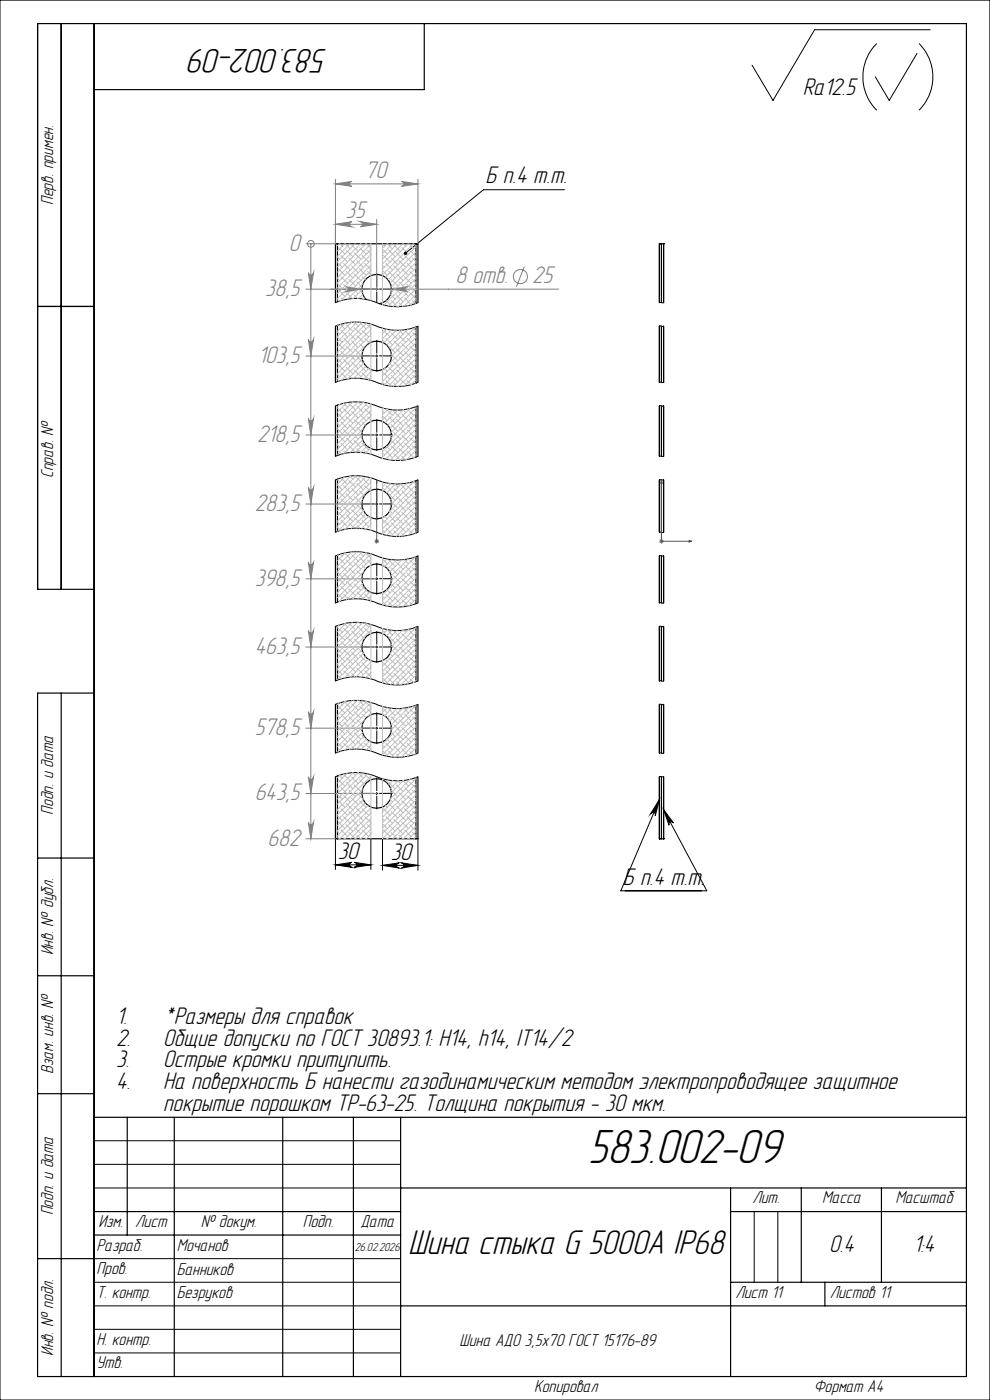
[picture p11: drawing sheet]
<svg xmlns="http://www.w3.org/2000/svg" width="210mm" height="297mm" viewBox="0 0 210 297" stroke-linecap="round" stroke-linejoin="round" font-family="sans-serif">
<g fill="none" stroke="#000" stroke-width=".25">
<path d="M13 5v120M20 5v287M90 5v14h-70M71.6 51.7h-.4v12.5M71.6 51.7v12.3M71.6 51.7h16.6M88.2 51.7h.5v12.5M88.2 51.7v12.7M139.9 51.7h.4M139.9 51.7h.1M139.9 51.7v12.5M140.3 51.7h.5"/>
<path d="M140.3 51.7v12.5M140.8 51.7h.1M140.8 51.7v12.5M8 65h12M71.2 69.2v11.9M71.6 69v12M77.7 63.5a3.1 3.1 0 0 1 .5-4.8 3.1 3.1 0 0 1 4.6 1.5 3.1 3.1 0 0 1-2.3 4.2M88.2 69.4v11.9M88.7 69.2v11.9M139.9 69.2v11.9M140.3 69.2v11.9M140.8 69.2v11.9"/>
<path d="M71.2 86.1v10.7M71.6 85.9v10.7M88.2 86.3v10.7M88.7 86.1v10.7M139.9 86.1v10.7M140.3 86.1v10.7M140.8 86.1v10.7M71.2 101.8v11.1M71.2 117.9v10M71.6 101.6v11.1M71.6 117.8v9.9M88.2 102v11.1"/>
<path d="M88.2 118.1v10M88.7 101.8v11.1M88.7 117.9v10M139.9 101.8v11.1M139.9 117.9v10M140.3 101.8v11.1M140.3 117.9v10M140.8 101.8v11.1M140.8 117.9v10M20 125h-12v-120h197v287h-197v-145h12M71.2 132.9v11.6M71.6 132.7v11.6"/>
<path d="M88.2 133.1v11.5M88.7 132.9v11.6M139.9 132.9v11.6M140.3 132.9v11.6M140.8 132.9v11.6M13 147v145M71.2 149.4v10.4M71.6 149.3v10.3M88.2 149.6v10.3M88.7 149.4v10.4M139.9 149.4v10.4M140.3 149.4v10.4"/>
<path d="M140.8 149.4v10.4M71.2 164.8v13.1h.4M71.6 164.6v13.3M71.6 177.9h16.6M88.2 165v12.9M88.7 164.8v13.1h-.5M139.9 177.9h.4M139.9 177.9h.1M139.9 164.8v13.1M140.3 177.9h.5M140.3 164.8v13.1M140.8 177.9h.1"/>
<path d="M140.8 164.8v13.1M8 182h12M8 207h12M8 232h12M20 237h185M27 237v25M37 237v55M60 237v55M75 237v55M85 237v55M20 257h65M85 252h120"/>
<path d="M155 252v40M155 257h50M170 252v20M187 252v20M8 267h12M20 262h65M85 277h120M155 272h50M175 272v5"/>
<circle cx="79.9" cy="75.5" r="3.1"/>
<circle cx="79.9" cy="92.3" r="3.1"/>
<circle cx="79.9" cy="106.9" r="3.1"/>
<circle cx="79.9" cy="122.8" r="3.1"/>
<circle cx="79.9" cy="137.3" r="3.1"/>
<circle cx="79.9" cy="154.5" r="3.1"/>
<circle cx="79.9" cy="168.3" r="3.1"/>
</g>
<g fill="none" stroke="#808080" stroke-width=".21">
<path d="M71.2 39l3.4-.5a.53 .53 0 0 0-.5 .5 .53 .53 0 0 0 .5 .5zM71.2 38v13.7h-6.3M71.2 39h17.5M85.2 38.5l3.5 .5-3.5 .5a.53 .53 0 0 0 .5-.5 .53 .53 0 0 0-.5-.5zM88.7 38v13.7M65.4 57.9a.55 .55 0 0 0 .6 .5 .55 .55 0 0 0 .5-.5l-.6 3.4zM65.9 51.7h.1M65.9 51.7v126.2M71.2 47.6l3.4-.6a.55 .55 0 0 0-.5 .6 .55 .55 0 0 0 .5 .5zM71.2 47.6h8.7M76.4 47l3.5 .6-3.5 .5a.55 .55 0 0 0 .5-.5 .55 .55 0 0 0-.5-.6zM79.9 46.6v14.7"/>
<path d="M111.2 56.5l-1.7 4.3M64.9 61.3h53.6M64.9 75.5h15M65.4 72a.55 .55 0 0 0 .6 .5 .55 .55 0 0 0 .5-.5l-.6 3.5zM73.3 60.8l3.5 .5-3.5 .6a.55 .55 0 0 0 .5-.5 .55 .55 0 0 0-.5-.6zM76.8 61.3l-6.7 .1M83 61.3l3.5-.5a.53 .53 0 0 0-.5 .5 .53 .53 0 0 0 .5 .6zM64.9 92.3h15M65.4 88.8a.55 .55 0 0 0 .6 .5 .55 .55 0 0 0 .5-.5l-.6 3.5zM64.9 106.9h15M65.4 103.4a.55 .55 0 0 0 .6 .5 .55 .55 0 0 0 .5-.5l-.6 3.5zM65.4 119.3a.55 .55 0 0 0 .6 .5 .55 .55 0 0 0 .5-.5l-.6 3.5z"/>
<path d="M79.4 114.8h1M79.6 114.5l.7 .7M79.9 114.3v1.1M80.3 114.5l-.7 .7M139.8 114.8h1M139.9 114.5l.8 .7M140.3 114.3v1.1M140.7 114.5l-.8 .7M64.9 122.8h15M64.9 137.3h15M65.4 133.8a.55 .55 0 0 0 .6 .5 .55 .55 0 0 0 .5-.5l-.6 3.5zM64.9 154.5h15"/>
<path d="M65.4 151a.55 .55 0 0 0 .6 .5 .55 .55 0 0 0 .5-.5l-.6 3.5zM64.9 168.3h15M64.9 177.9h6.3M65.4 164.8a.55 .55 0 0 0 .6 .6 .55 .55 0 0 0 .5-.6l-.6 3.5zM65.4 174.4a.55 .55 0 0 0 .6 .6 .55 .55 0 0 0 .5-.6l-.6 3.5z"/>
<circle cx="65.9" cy="51.7" r=".73"/>
<circle cx="110.4" cy="58.7" r="1.5"/>
</g>
<g fill="none" stroke="#000" stroke-width=".21">
<path d="M0 0h210v297h-210zM186 9.2a10 10 0 0 0 0 14.2M194.5 11.3l-5.9 10-2.9-5M194.9 9.2a10 10 0 0 1 0 14.2M197.3 6.3h-24.5l-8.8 15-4.5-7.5M119.7 40.2h-17.1l-16.6 13.5M71.2 69.2a11.8 11.8 0 0 1 9.7 .3 11.4 11.4 0 0 0 7.8-.3M71.2 64.2a11.7 11.7 0 0 1 9.7 .4 11.7 11.7 0 0 0 7.8-.4M79.7 75.5h.5M79.7 61.3h.5M79.9 61.1v.5M79.9 75.3v.5"/>
<path d="M139.9 69.2h.9M139.9 64.2h.9M71.2 86.1a12 12 0 0 1 9.7 .4 11.1 11.1 0 0 0 7.8-.4M71.2 81.1a11.8 11.8 0 0 1 9.7 .4 11.4 11.4 0 0 0 7.8-.4M71.2 96.8a12 12 0 0 1 9.7 .4 11.1 11.1 0 0 0 7.8-.4M79.7 92.3h.5M79.9 92v.5M139.9 96.8h.9M139.9 86.1h.9M139.9 81.1h.9M71.2 117.9a11.7 11.7 0 0 1 9.7 .4 11.7 11.7 0 0 0 7.8-.4M71.2 112.9a12 12 0 0 1 9.7 .4 11.1 11.1 0 0 0 7.8-.4"/>
<path d="M71.2 101.8a11.7 11.7 0 0 1 9.7 .4 11.7 11.7 0 0 0 7.8-.4M79.7 106.9h.5M79.9 106.7v.5M139.9 117.9h.9M139.9 112.9h.9M139.9 101.8h.9M71.2 132.9a12 12 0 0 1 9.7 .3 11.1 11.1 0 0 0 7.8-.3M71.2 127.9a11.8 11.8 0 0 1 9.7 .3 11.4 11.4 0 0 0 7.8-.3M79.7 122.8h.5M79.7 137.3h.5M79.9 122.6v.4M79.9 137v.5"/>
<path d="M139.9 132.9h.9M139.9 127.9h.9M71.2 149.4a12 12 0 0 1 9.7 .4 11.1 11.1 0 0 0 7.8-.4M71.2 144.5a11.8 11.8 0 0 1 9.7 .3 11.4 11.4 0 0 0 7.8-.3M71.2 159.8a12 12 0 0 1 9.7 .3 11.1 11.1 0 0 0 7.8-.3M79.7 154.5h.5M79.9 154.2v.5M139.9 159.8h.9M139.9 149.4h.9M139.9 144.5h.9M71.2 164.8a11.7 11.7 0 0 1 9.7 .3 11.7 11.7 0 0 0 7.8-.3M71.2 178v6.5"/>
<path d="M78.7 178v6.5M79.7 168.3h.5M79.9 168.1v.5M81.1 178v6.6M88.7 178v6.6M139.9 164.8h.9M139.9 169.6l-.9 3.5a.54 .54 0 0 0-.3-.7 .54 .54 0 0 0-.7 .2zM139.9 169.6l-8.2 19.4h18.2l-9.1-17.2M140.8 171.8l2.1 2.8a.54 .54 0 0 0-.7-.2 .54 .54 0 0 0-.3 .7zM71.2 183.5l3.4-.6a.53 .53 0 0 0-.5 .6 .53 .53 0 0 0 .5 .5zM71.2 183.5h7.5M75.1 182.9l3.6 .6-3.6 .5a.53 .53 0 0 0 .6-.5 .53 .53 0 0 0-.6-.6z"/>
<path d="M81.1 183.6l3.6-.5a.55 .55 0 0 0-.6 .5 .55 .55 0 0 0 .6 .5zM81.1 183.6h7.6M85.2 183.1l3.5 .5-3.5 .5a.55 .55 0 0 0 .5-.5 .55 .55 0 0 0-.5-.5zM20 242h65M20 247h65M20 252h65M160 257v15M165 257v15M20 267h65M20 272h65M20 277h65M20 282h65"/>
<path d="M20 287h65"/>
</g>
<path d="M79.9 114.7v.3zM79.9 101.9v.6v-.6M79.9 114.8h.1M79.9 101.9v12.9M140.3 101.9l.2 .6h-.3zM140.3 101.9v12.9h6.5M146.2 114.7l.6 .1-.6 .2z" fill="none" stroke="#00f" stroke-width=".21"/>
<g fill="none" stroke="#000" stroke-width=".21" stroke-dasharray="15.2 1.3 1.3 1.3" stroke-linecap="butt">
<path d="M79.4 75.5h-2.9M79.4 61.3h-2.9M79.9 75v-2.9M79.9 76v2.9M79.9 60.8v-2.8M79.9 61.8v2.4M80.4 75.5h2.9M80.4 61.3h2.9M79.4 92.3h-2.9M79.9 91.8v-2.9M79.9 92.8v2.8M80.4 92.3h2.9"/>
<path d="M79.4 106.9h-2.9M79.9 106.4v-2.9M79.9 107.4v2.9M80.4 106.9h2.9M79.4 122.8h-2.9M79.4 137.3h-2.9M79.9 122.3v-2.9M79.9 123.3v2.8M79.9 136.8v-2.9M79.9 137.8v2.8M80.4 122.8h2.9M80.4 137.3h2.9"/>
<path d="M79.4 154.5h-2.9M79.9 154v-2.9M79.9 155v2.8M80.4 154.5h2.9M79.4 168.3h-2.9M79.9 167.8v-2.9M79.9 168.8v2.9M80.4 168.3h2.9"/>
</g>
<g fill="none" stroke="#c0c0c0" stroke-width=".21">
<path d="M71.6 59.1l.4 .4M71.6 55.7l1 1M71.6 54.6l.4 .4M71.8 57l1.4 1.4M71.8 52.5l1.4 1.4M72 51.7l-.4 .4M72.1 51.7l.5 .5M72.3 58.7l1.4 1.4M72.3 54.2l1.4 1.4M72.9 55.9l1.4 1.4M73.1 51.7l-1.5 1.5M73.2 51.7l1.1 1.1"/>
<path d="M73.4 57.6l1.5 1.4M73.4 53.1l1.5 1.4M74 59.3l1.4 1.3M74 54.7l1.4 1.5M74.2 51.7l-2.6 2.7M74.6 56.4l1.4 1.5M74.6 52l1.4 1.3M75.1 58.1l1.5 1.4M75.1 53.6l1.5 1.4M75.4 51.7l-3.8 3.8M75.7 59.8l1.1 1.1M75.7 55.3l1.4 1.4"/>
<path d="M76.3 57l1.3 1.4M76.3 52.5l1.3 1.4M76.5 51.7l-4.9 4.9M76.6 51.7l.5 .5M76.8 58.7l.7 .7M76.8 54.2l1.4 1.4M77.4 55.9l1.3 1.2M77.6 51.7l-6 6M77.7 51.7l1 1M77.9 57.6l.8 .7M77.9 53.1l.8 .7M78.5 54.7l.2 .2"/>
<path d="M78.7 51.7v12M78.7 51.8l-7.1 7.1M78.7 52.9l-7.1 7.1M78.7 54l-7.1 7.1M78.7 55.2l-7.1 7M78.7 56.3l-7.1 7.1M78.7 57.4l-6.5 6.4M81.1 51.7v12.9M81.1 57.4l1.1 1M81.1 56.3l.5 .4M81.1 52.9l1.1 1M81.1 51.8l.5 .4"/>
<path d="M81.3 54.2l1.4 1.4M81.9 55.9l1.4 1.4M82.1 51.7l-1 1M82.2 51.7l1.1 1.1M82.4 57.6l1.4 1.4M82.4 53.1l1.4 1.4M83 59.3l1.4 1.3M83 54.7l1.4 1.5M83.2 51.7l-2.1 2.1M83.5 56.4l1.4 1.5M83.5 52l1.4 1.3M84.1 58.1l1.4 1.4"/>
<path d="M84.1 53.6l1.4 1.4M84.3 51.7l-3.2 3.2M84.7 59.8l1.4 1.4M84.7 55.3l1.4 1.4M85.2 57l1.4 1.4M85.2 52.5l1.4 1.4M85.4 51.7l-4.3 4.3M85.6 51.7l.5 .5M85.8 58.7l1.4 1.4M85.8 54.2l1.4 1.4M86.4 55.9l1.4 1.4M86.6 51.7l-5.5 5.4"/>
<path d="M86.7 51.7l1.1 1.1M86.9 57.6l1.3 1.3M86.9 53.1l1.3 1.3M87.5 59.3l.7 .7M87.5 54.7l.7 .8M87.7 51.7l-6.6 6.6M88.1 56.4l.1 .2M88.1 52l.1 .1M88.2 52.3l-6.5 6.5M88.2 53.4l-5.9 6M88.2 54.6l-5.4 5.4M88.2 55.7l-5.2 5.2"/>
<path d="M88.2 56.8l-5.3 5.3M88.2 58l-6.7 6.7M88.2 59.1l-5.8 5.8M71.6 79.4l.4 .5M71.6 76.1l1 1M71.6 74.9l.4 .5M71.6 71.6l1 1M71.6 70.4l.4 .5M71.6 63.6l.3 .3M71.6 60.2l1 1M71.7 69l-.1 .1M71.8 77.4l1.4 1.4"/>
<path d="M71.8 72.9l1.4 1.4M71.8 61.5l1.4 1.4M72.2 68.8l1 1M72.3 79.1l1.4 1.3M72.3 74.5l1.4 1.4M72.3 70.1l1.4 1.4M72.3 63.2l.5 .4M72.9 76.2l1.4 1.4M72.9 71.8l1.4 1.4M72.9 60.4l1.4 1.4M73.3 68.5l-1.7 1.7M73.4 77.9l1.5 1.4"/>
<path d="M73.4 73.4l1.5 1.4M73.4 68.9l1.5 1.4M73.4 62.1l1.4 1.3M74 79.6l.7 .7M74 75.1l1.4 1.4M74 70.6l1.4 1.4M74 68.4l.3 .2M74.6 68.4l-3 3M74.6 76.8l1.4 1.4M74.6 72.3l1.4 1.4M74.6 60.9l1.4 1.4M75.1 68.3l.9 .9"/>
<path d="M75.1 78.5l1.5 1.4M75.1 74l1.5 1.4M75.1 69.5l1.5 1.4M75.1 62.6l.7 .7M75.7 75.7l1.4 1.4M75.7 71.2l1.4 1.4M75.7 68.3l-4.1 4.2M76.3 77.4l1.3 1.4M76.3 72.9l1 1M76.3 68.4l1.3 1.4M76.3 61.5l.6 .6M76.8 68.4l-5.2 5.2"/>
<path d="M76.8 75.1l-5.2 5.2M76.8 79.1l1.4 1.3M76.8 74.5l.1 .1M76.8 70.1l1.4 1.4M76.8 61.5l-1.8 1.8M76.8 63.2l.3 .2 .3-.2M76.9 76.2l-4.5 4.5M77 62.4l-.9 .9M77 60.2l-3.3 3.3M77.2 77l-3.4 3.4M77.4 71.8l1 1M77.6 77.7l-2.6 2.6"/>
<path d="M77.8 68.5l-6.2 6.2M77.9 68.9l.8 .8M78 78l.7 .6M78.2 78.2l-2 2.1M78.5 79.6l.2 .2M78.5 70.6l.2 .2M78.7 68.8v11.9M78.7 68.8l-7.1 7M78.7 69.9l-7.1 7.1M78.7 71l-7.1 7.1M78.7 72.1l-7.1 7.1M78.7 78.9l-1.5 1.5"/>
<path d="M81.1 69.6v12M81.1 72.1l.5 .5M81.2 69.6l-.1 .1M81.3 79.1l1.4 1.3M81.3 70.1l1.4 1.4M81.6 78.2l.6 .6M81.8 78l-.7 .6M81.9 71.8l1.4 1.4M81.9 63.8l.8 .8M82.1 69.8l-1 1M82.4 73.4l1.4 1.4M82.4 77.9l1.4 1.4"/>
<path d="M82.7 77l.6 .6M82.8 62.4l1 1.1M83 79.6l1.4 1.4M83 70.6l1.4 1.4M83 63.7l1.3 1.4M83 75.1l1.4 1.4M83 61.5l.3 .3M83 70l-1.9 1.9M83.5 76.8l1.4 1.4M83.5 72.3l1.4 1.4M83.5 70.1l.3 .2M83.5 60.9l1.4 1.4"/>
<path d="M84.1 78.5l1.4 1.4M84.1 70.1l-2.7 2.7M84.1 74l1.4 1.4M84.1 62.6l1.4 1.4M84.7 75.7l1.4 1.4M84.7 71.2l1.4 1.4M84.7 70.1l.8 .8M84.7 64.3l.7 .7M85.2 77.4l1.4 1.4M85.2 72.9l1.4 1.4M85.2 61.5l1.4 1.4M85.3 70l-3.2 3.2"/>
<path d="M85.8 79.1l1.4 1.3M85.8 74.5l1.4 1.4M85.8 70.1l1.4 1.4M85.8 63.2l1.4 1.4M86.4 64.9h.1M86.4 76.2l1.4 1.4M86.4 71.8l1.4 1.4M86.4 60.4l1.4 1.4M86.6 69.8l-4.1 4.1M86.9 77.9l1.3 1.3M86.9 73.4l1.3 1.3M86.9 62.1l1.3 1.3"/>
<path d="M87.5 79.6l.7 .7M87.5 75.1l.7 .7M87.5 70.6l.7 .8M87.5 63.7l.6 .7M87.6 69.6l.6 .6M88.1 76.8l.1 .2M88.1 72.3l.1 .2M88.1 60.9l.1 .2M88.2 69.4l-5.3 5.2M88.2 70.4l-5.2 5.2M88.2 71.6l-5.8 5.8M88.2 72.7l-7.1 7.1"/>
<path d="M88.2 73.8l-7.1 7.1M88.2 74.9l-6.7 6.8M88.2 76.1l-5.8 5.7M88.2 77.2l-4.8 4.8M88.2 78.3l-3.7 3.7M88.2 79.4l-2.4 2.5M88.2 60.2l-4.8 4.8M88.2 61.3l-3.7 3.8M88.2 62.4l-2.5 2.6M88.2 63.6l-1.1 1.1M71.6 95.5l.8 .8M71.6 94.4l.4 .5"/>
<path d="M71.6 91l1 1M71.6 89.9l.4 .4M71.6 86.5l1 1.1M71.6 80.6l.3 .3M71.8 92.3l1.4 1.4M71.8 87.8l1.4 1.4M72 85.8v.1M72.1 85.8l-.5 .5M72.3 94l1.4 1.4M72.3 89.5l1.4 1.4M72.8 85.5l.9 .9M72.9 95.7l.4 .4"/>
<path d="M72.9 91.2l1.4 1.4M72.9 86.7l1.4 1.4M73.4 92.9l1.5 1.4M73.4 88.4l1.5 1.4M73.6 85.4l-2 2.1M74 94.6l1.4 1.3M74 90.1l1.4 1.4M74 85.6l1.4 1.4M74.6 91.8l1.4 1.4M74.6 87.3l1.4 1.4M74.8 85.3l-3.2 3.3M75.1 93.4l1.5 1.5"/>
<path d="M75.1 89l1.5 1.3M75.7 95.1l.9 .9M75.7 90.6l1.1 1.2M75.7 86.1l1.4 1.5M75.7 80.2l.1 .1M75.9 85.3l.7 .6M76 85.3l-4.4 4.4M76.3 92.3l.5 .6M76.3 87.8l1.3 1.4M76.8 92.4l-3.9 3.8M76.8 94l1.4 1.4M76.8 89.5l.7 .7"/>
<path d="M76.9 93.3l-2.6 2.7M77 85.3l-5.4 5.5M77.1 90.9l-5.5 5.5M77.2 85.4l1 1M77.3 94l-1.8 1.9M77.4 95.7l.5 .5M77.4 86.7l1.3 1.3M77.9 94.6l-1.4 1.4M77.9 88.4l.8 .7M78 85.5l-6.4 6.4M78.5 95.1l-1 1M78.6 85.7l.1 10.7"/>
<path d="M78.7 86l-7.1 7.1M78.7 87.1l-7.1 7.1M78.7 88.2l-7.1 7.1M78.7 89.4l-.2 .1M78.7 96.1l-.2 .2M78.7 80l-.6 .5M81.1 86.6l.1 10.7M81.1 96.1l.5 .4M81.1 88.2l1.1 1M81.1 87.1l.5 .5M81.1 81.1l.5 .5M81.4 86.6l-.3 .3"/>
<path d="M81.9 95.7l1.4 1.4M81.9 80.7l1.2 1.2M81.9 86.7l1.4 1.4M82 94.6l.7 .8M82.3 86.8l-1.2 1.2M82.4 97.4l.2 .1M82.4 88.4l1.4 1.4M82.9 93.3l.9 1M83 94.6l1.4 1.4M83 90.1l1.4 1.4M83 92.4l.3 .2M83.3 87l-2.2 2.1"/>
<path d="M83.5 91.8l1.4 1.4M83.5 87.3l1.4 1.4M83.5 81.3l.7 .7M84.1 93.4l1.4 1.5M84.1 89l1.4 1.3M84.4 87l-2.7 2.7M84.7 95.1l1.4 1.4M84.7 90.6l1.4 1.4M84.7 80.2l1.4 1.4M85.2 96.8l.8 .7M85.2 92.3l1.4 1.4M85.2 87.8l1.4 1.4"/>
<path d="M85.2 81.8l.1 .1M85.5 86.9l.6 .7M85.6 86.9l-3.3 3.3M85.8 94l1.4 1.4M85.8 89.5l1.4 1.4M86.4 95.7l1.4 1.4M86.4 91.2l1.4 1.4M86.4 80.7l.8 .9M86.4 86.8l1.4 1.3M86.9 92.9l1.3 1.3M86.9 88.4l1.3 1.3M87 86.7l-4.3 4.2"/>
<path d="M87.5 94.6l.7 .7M87.5 90.1l.7 .7M88.1 96.2l.1 .2M88.1 91.8l.1 .1M88.1 87.3l.1 .2M88.1 81.3h.1M88.2 86.3h.1M88.2 86.5l-5.2 5.3M88.2 87.7l-5.2 5.2M88.2 88.8l-7.1 7M88.2 89.9l-7.1 7.1M88.2 91l-6.4 6.4"/>
<path d="M88.2 92.1l-5.4 5.5M88.2 93.3l-4.4 4.4M88.2 94.4l-3.3 3.2-1.4-1.4M88.2 95.5l-2 2M88.2 96.6l-.5 .6M88.2 80.6l-1.1 1M71.6 111.9l.6 .6M71.6 110.7l.4 .5M71.6 107.4l1 1M71.6 106.3l.4 .4M71.6 102.9l1 1M71.6 101.8l.4 .4"/>
<path d="M71.8 117.7l-.2 .2M71.8 118.2l1.4 1.4M71.8 108.7l1.4 1.4M71.8 104.2l1.4 1.4M72.2 117.5l.4 .5M72.3 119.9l1.4 1.4M72.3 110.3l1.4 1.5M72.3 105.9l1.4 1.4M72.3 101.4l1.4 1.4M72.9 112l.2 .3M72.9 107.6l1.4 1.4M72.9 103l1.4 1.5"/>
<path d="M73.1 101.2l-1.5 1.5M73.1 117.3l1.2 1.2M73.3 117.3l-1.7 1.7M73.4 118.8l1.5 1.4M73.4 109.2l1.5 1.4M73.4 104.7l1.5 1.4M74 110.9l1.1 1.1M74 106.4l1.4 1.4M74 101.9l1.4 1.4M74.2 101l.7 .7M74.4 101l-2.8 2.8M74.6 117.7l1.4 1.4"/>
<path d="M74.6 108.1l1.4 1.4M74.6 103.6l1.4 1.4M74.6 117.1l-3 3M75.1 117l.3 .4M75.1 119.3l1.5 1.5M75.1 109.8l1.5 1.4M75.1 105.3l1.5 1.4M75.2 100.9l1.4 1.3M75.6 100.9l-4 4M75.7 107l1.4 1.4-3.9 3.9M75.7 111.5l.6 .6M75.7 102.5l1.4 1.4"/>
<path d="M75.7 117l-4.1 4.2M76.2 117.1l.9 .9M76.3 118.2l1.3 1.4M76.3 108.7l1.3 1.4M76.3 104.2l1 1M76.7 101l-5.1 5M76.8 117.1l-5.2 5.2M76.8 119.9l.8 .8M76.8 110.3l1.4 1.5M76.8 105.9l.1 .1M76.8 101.4l1.4 1.4M76.8 106.4l-5.2 5.3"/>
<path d="M76.8 107.5l-5.2 5.2M77.4 112l.2 .3M77.4 103l1.1 1.1M77.5 117.2l1.2 1.2M77.6 109l-3.1 3.1M77.6 101.1l-6 6.1M77.8 117.3l-6.2 6.2M77.9 118.8l.8 .7M78.2 109.5l-2.5 2.5M78.3 109.6l.4 .4M78.5 110.9l.2 .2M78.5 101.9l.2 .2"/>
<path d="M78.5 101.3l-6.9 7M78.6 112.5h.1M78.7 101.3v11.2M78.7 117.5v10M78.7 117.5l-7.1 7.1M78.7 118.6l-7.1 7.1M78.7 119.8l-.4 .3M78.7 102.3l-7.1 7.1M78.7 103.5l-7.1 7M78.7 110.2l-2 1.9M78.7 111.3l-1 1M81.1 102.2v11.1l7.1-7"/>
<path d="M81.1 118.6l1.1 1M81.1 112.5l.5 .4M81.1 103.5l.5 .4M81.2 118.4l-.1 9.9M81.3 119.9l.2 .2M81.3 110.3l1.4 1.5M81.5 109.6l-.4 .4M81.6 109.5l.6 .6M81.9 112l1.4 1.4M81.9 103l1.4 1.5M82 102.4l-.9 .8M82.1 118.6l-1 .9"/>
<path d="M82.4 118.8l1.4 1.4M82.4 109.2l1.4 1.4M82.4 104.7l1.4 1.4M82.4 102.5l.3 .3M82.7 108.4l.6 .6M82.9 102.6l-1.5 1.5M83 110.9l1.4 1.4M83 106.4l1.4 1.4M83 118.7l-1.4 1.5M83.5 112.6l1.2 1.2M83.5 108.1l1.4 1.4M83.5 103.6l1.4 1.4"/>
<path d="M83.7 102.7l.7 .6M83.9 102.7l-1.9 1.9M84.1 118.8l-1.9 1.9M84.1 119.3l1.4 1.5M84.1 109.8l1.4 1.4M84.1 105.3l1.4 1.4M84.7 118.8l.2 .3M84.7 111.5l1.4 1.4M84.7 107l1.4 1.4M84.8 102.7l1.3 1.2M85.1 102.7l-2.6 2.5M85.2 113.2l.6 .5"/>
<path d="M85.2 108.7l1.4 1.4M85.2 104.2l1.4 1.4M85.3 118.7l-2.6 2.7M85.7 118.7l.9 .9M85.8 119.9l1.4 1.4M85.8 110.3l1.4 1.5M85.8 105.9l1.4 1.4M86.4 112l1.2 1.3M86.4 102.5l-3.5 3.5M86.4 107.6l1.4 1.4M86.4 103l1.4 1.5M86.6 118.6l-3.6 3.6"/>
<path d="M86.8 102.4l.4 .4M86.9 118.8l1.3 1.3M86.9 109.2l1.3 1.3M86.9 104.7l1.3 1.3M87.5 110.9l.7 .8M87.5 106.4l.7 .8M87.6 118.3l.2 .2M87.7 102.2l.5 .5M87.9 102.1l-4.9 4.9M88.1 112.6l.1 .2M88.1 108.1l.1 .2M88.1 103.6l.1 .2"/>
<path d="M88.2 118.1l-5.2 5.2M88.2 119.2l-7.1 7.1M88.2 102.9l-5.6 5.6M88.2 104l-7.1 7.1M88.2 105.1l-7.1 7.1M88.2 107.4l-6.2 6.2M88.2 108.5l-5.2 5.2M88.2 109.6l-4.2 4.2M88.2 110.7l-3 3.1M88.2 111.9l-1.7 1.7M88.2 113l-.1 .2M71.6 137.6l1 1"/>
<path d="M71.6 136.5l.4 .4M71.6 133.1l1 1.1M71.6 125.9l1 1M71.6 124.8l.4 .5M71.6 121.4l1 1M71.6 120.3l.4 .5M71.8 138.9l1.4 1.4M71.8 134.4l1.4 1.4M71.8 127.2l.3 .4M71.8 122.7l1.4 1.4M71.9 132.6l-.3 .3M72.3 136.1l1.4 1.4"/>
<path d="M72.3 124.4l1.4 1.4M72.9 137.8l1.4 1.4M72.9 133.3l1.4 1.4M72.9 126.1l1 1M72.9 121.6l1.4 1.4M73 132.3l.7 .7M73.4 132.2l-1.8 1.9M73.4 139.5l1.5 1.4M73.4 135l1.5 1.4M73.4 123.3l1.5 1.4M74 136.7l1.4 1.4M74 132.2l1.4 1.4"/>
<path d="M74 125l1.4 1.4M74 120.5l1.4 1.4M74.6 138.4l1.4 1.4M74.6 133.9l1.4 1.4M74.6 126.6l.4 .4M74.6 122.2l1.4 1.4M74.7 132l-3.1 3.1M75.1 135.5l1.5 1.4M75.1 123.9l1.5 1.4M75.7 137.2l1.4 1.4-5.5 5.5M75.7 132.7l1.4 1.5M75.7 125.6l1.4 1.3"/>
<path d="M75.7 121l1.1 1.2M75.8 132l-4.2 4.3M76.1 132l.5 .5M76.3 138.9l1.3 1.4M76.3 134.4l1 1.1M76.3 122.7l.5 .6M76.8 122.8l-4.9 4.8M76.8 136.1l.1 .1M76.8 124.4l1.4 1.4M76.8 136.7l-5.2 5.2M76.8 137.8l-5.2 5.2M76.9 132.1l-5.3 5.3"/>
<path d="M76.9 123.8l-3.5 3.4M77.2 121.2l-5.6 5.6M77.3 124.5l-2.5 2.5M77.4 133.3l1.1 1.2M77.4 132.2l.8 .8M77.4 126.1l1.3 1.3M77.5 139.3l-4.5 4.6M77.8 125.1l-1.9 1.9M77.9 132.3l-6.3 6.2M78.1 139.8l-3.8 3.8M78.5 125.6l-1.6 1.5M78.7 132.5v11.5"/>
<path d="M78.7 132.6l-7.1 7.1M78.7 133.7l-7.1 7.1M78.7 126.5l-.8 .8M81.1 133.3v11.6M81.1 133.7l.5 .5M81.1 127.6l1 .9M81.1 126.5l.5 .4M81.2 133.3l-.1 .2M81.3 134.5l.9-.9 1.1 1.1M81.7 139.8l.5 .5M81.9 126.1l1.4 1.4M82 125.1l.7 .7"/>
<path d="M82.4 139.5l1.4 1.4M82.4 135l1.4 1.4M82.4 127.8l1 .9M82.6 121.2l.1 .1M82.9 123.8l.9 .9M83 136.7l1.4 1.4M83 125l1.4 1.4M83 120.5l1.4 1.4M83 122.8l.3 .2M83.1 133.7l-1.1 1.2M83.5 138.4l1.4 1.4M83.5 133.9l1.4 1.4"/>
<path d="M83.5 126.6l1.4 1.5M83.5 122.2l1.4 1.4M84.1 135.5l1.4 1.4M84.1 128.3l.4 .5M84.1 123.9l1.4 1.4M84.2 133.8l-1.7 1.7M84.7 137.2l1.4 1.4M84.7 125.6l1.4 1.3M84.7 121l1.4 1.4M85.2 138.9l1.4 1.4M85.2 134.4l1.4 1.4M85.2 127.2l1.4 1.3"/>
<path d="M85.2 122.7l1.4 1.4M85.4 133.7l-2.5 2.5M85.6 133.7l.5 .5M85.8 136.1l1.4 1.4M85.8 124.4l1.4 1.4M86.4 137.8l1.4 1.4M86.4 126.1l1.4 1.4M86.4 121.6l1.4 1.4M86.6 133.5l1.2 1.2M86.7 133.5l-3.7 3.7M86.9 139.5l1.3 1.3M86.9 135l1.3 1.3"/>
<path d="M86.9 127.8l.6 .5M86.9 123.3l1.3 1.3M87.5 136.7l.7 .7M87.5 125l.7 .7M87.5 120.5l.7 .7M88.1 138.4l.1 .1M88.1 133.9l.1 .2M88.1 126.6l.1 .2M88.1 122.2l.1 .1M88.2 133.1l-5.5 5.5 .6 .6M88.2 134.3l-7.1 7M88.2 135.4l-7.1 7"/>
<path d="M88.2 136.5l-7.1 7.1M88.2 137.6l-7.1 7.1M88.2 138.7l-6.3 6.4M88.2 139.9l-5.3 5.3M88.2 120.3l-7.1 7.1M88.2 121.4l-6.9 7M88.2 122.6l-6 6M88.2 123.7l-5 5M88.2 124.8l-4 4M88.2 125.9l-2.8 2.8M88.2 127l-1.5 1.5M71.6 157.5l1 1"/>
<path d="M71.6 156.4l.4 .4M71.6 153l1 1.1M71.6 151.9l.4 .5M71.6 142.1l1 1M71.6 141l.4 .5M71.8 158.8l.5 .6M71.8 154.3l1.4 1.4M71.8 149.9l1.4 1.3M71.8 143.4l.6 .6M71.9 149.2l-.3 .3M72.1 149.1l.5 .5M72.3 156l1.4 1.4"/>
<path d="M72.3 151.5l1.4 1.4M72.3 140.6l1.4 1.4M72.9 157.7l1.3 1.3M72.9 153.2l1.4 1.4M72.9 142.3l1.4 1.3M73 148.8l1.3 1.3M73.4 148.8l-1.8 1.8M73.4 154.9l1.5 1.4M73.4 150.4l1.5 1.4M74 156.6l1.4 1.4M74 152.1l1.4 1.4M74 141.2l1.4 1.4"/>
<path d="M74.6 158.3l.6 .6M74.6 153.8l1.4 1.4M74.6 149.3l1.4 1.4M74.6 142.8l.7 .8M74.7 148.6l-3.1 3.1M75 148.6l.4 .4M75.1 155.5l1.5 1.3M75.1 151l1.5 1.4M75.1 140l1.5 1.5M75.7 157.1l1.4 1.4M75.7 152.6l1.2 1.2M75.7 141.7l1.4 1.4"/>
<path d="M75.8 148.6l-4.2 4.2M76.1 148.6l1 1M76.3 158.8l.1 .1M76.3 154.3l.5 .6M76.3 149.9l1.3 1.3M76.3 143.4l.1 .2M76.8 154.4l-5.2 5.2M76.8 156l1.4 1.4M76.8 151.5l.8 .8M76.8 140.6l1.4 1.4M76.9 148.7l-5.3 5.2M76.9 155.4l-3.8 3.8"/>
<path d="M77.3 156.1l-2.9 2.9M77.4 157.7l1.3 1.3M77.4 142.3l1.3 1.3M77.4 152.6l-5.8 5.8M77.4 148.7l1.3 1.3M77.8 156.8l-2.2 2.1M77.9 148.8l-6.3 6.3M77.9 150.4l.8 .7M78.4 157.2l-1.7 1.8M78.5 141.2l.2 .1M78.5 140.1l.2 .1M78.7 149v10.3"/>
<path d="M78.7 149.1l-7.1 7.1M78.7 150.2l-7.1 7.1M78.7 151.4l-.7 .6M78.7 158.1l-1.1 1M78.7 159.2l-.1 .1M78.7 140.4l-3.2 3.2M78.7 141.6l-2.1 2M78.7 142.7l-1.1 1.1M78.7 143.8l-.2 .2M81.1 149.9v10.3M81.1 159.2l1.1 1M81.1 158.1l.5 .4"/>
<path d="M81.1 150.2l1.1 1M81.1 143.8l1.1 1M81.1 142.7l.5 .4M81.2 149.9l-.1 .1M81.3 140.1l-.2 .1M81.3 151.5l.5 .5M81.3 140.6l1.4 1.4M81.9 157.7l1.4 1.4M81.9 142.3l1.4 1.4M82.1 156.8l.6 .6M82.2 150.1l-1.1 1M82.4 152.6l.3 .3"/>
<path d="M82.4 159.4l1.3 1.3M82.4 150.4l1.4 1.4M82.4 144l1.4 1.3M82.9 155.4l.9 .9M83 156.6l1.4 1.4M83 152.1l1.4 1.4M83 141.2l1.4 1.4M83 154.4l.3 .2M83.1 150.3l-1.5 1.5M83.5 158.3l1.4 1.4M83.5 153.8l1.4 1.4M83.5 142.8l1.4 1.4"/>
<path d="M84.1 159.9l.7 .8M84.1 155.5l1.4 1.3M84.1 151l1.4 1.4M84.1 144.5l.8 .8M84.1 140l1.4 1.5M84.2 150.3l-2 2M84.6 150.3l.3 .4M84.7 157.1l1.4 1.4M84.7 152.6l1.4 1.5M84.7 141.7l1.4 1.4M85.2 158.8l1.4 1.4M85.2 154.3l1.4 1.4"/>
<path d="M85.2 143.4l1.4 1.4M85.4 150.3l-2.7 2.7M85.6 150.2l1 1M85.8 156l1.4 1.4M85.8 151.5l1.4 1.4M85.8 145.1l.1 .1M85.8 140.6l1.4 1.4M86.4 157.7l1.4 1.4M86.4 153.2l1.4 1.4M86.4 142.3l1.4 1.4M86.7 150.1l-3.8 3.7M86.9 159.4l.8 .7"/>
<path d="M86.9 154.9l1.3 1.3M86.9 150.4l1.3 1.3M86.9 144l.8 .8M87.5 156.6l.7 .7M87.5 152.1l.7 .7M87.5 149.9l.3 .2M87.5 141.2l.7 .7M88.1 158.3l.1 .1M88.1 153.8l.1 .1M88.1 142.8l.1 .2M88.2 149.7l-5.2 5.2M88.2 150.8l-7.1 7.1"/>
<path d="M88.2 151.9l-7.1 7.1M88.2 153l-7.1 7.1M88.2 154.2l-6.2 6.2M88.2 155.3l-5.3 5.3M88.2 156.4l-4.2 4.3M88.2 157.5l-3.1 3.1M88.2 158.6l-1.8 1.8M88.2 159.8l-.3 .3M88.2 141l-4.3 4.3M88.2 142.1l-3.2 3.2M88.2 143.2l-1.9 1.9M88.2 144.4l-.4 .3"/>
<path d="M71.6 177.5l.4 .4M71.6 176.4l.4 .5M71.6 173.1l1 1M71.6 171.9l.4 .5M71.6 168.6l1 1M71.6 167.5l.4 .4M71.8 174.4l1.4 1.4M71.8 169.9l1.4 1.4M71.8 165.4l1.4 1.4M72 164.5l.6 .6M72.2 164.4l-.6 .6M72.3 176.1l1.4 1.3"/>
<path d="M72.3 171.6l1.4 1.4M72.3 167.1l1.4 1.4M72.9 177.7l.2 .2M72.9 173.2l1.4 1.5M72.9 168.8l1.4 1.3M72.9 164.2l1.4 1.5M73.4 174.9l1.5 1.4M73.4 170.4l1.5 1.4M73.4 165.9l1.5 1.5M73.7 164l-2.1 2.1M74 176.6l1.4 1.3M74 172.1l1.4 1.4"/>
<path d="M74 167.6l1.4 1.4M74.6 173.8l1.4 1.4M74.6 169.3l1.4 1.4M74.6 164.8l1.4 1.4M74.8 163.9l.6 .6M74.9 163.9l-3.3 3.3M75.1 175.5l1.5 1.4M75.1 171l1.5 1.4M75.1 166.5l1.5 1.4M75.7 177.2l.8 .7M75.7 172.7l1.4 1.4M75.7 168.2l1.3 1.3"/>
<path d="M75.9 163.9l1.2 1.2M76.1 163.9l-4.5 4.5M76.3 174.4l1.3 1.4M76.3 169.9l1.3 1.4M76.3 165.4l1.1 1.1M76.8 168.8l-5.2 5.2M76.8 176.1l1.4 1.3M76.8 171.6l1.4 1.4M76.8 167.1l.2 .1M76.9 167.6l-5.3 5.3M77 169.6l-5.4 5.5M77.1 164l-5.5 5.5"/>
<path d="M77.4 177.7l.2 .2M77.4 173.2l1.3 1.3M77.4 164.2l1.2 1.3M77.5 170.3l-5.9 5.9M77.9 174.9l.8 .7M78 164.2l-6.4 6.4M78.1 170.8l-6.5 6.5M78.5 176.6l.2 .2M78.5 172.1l.2 .2M78.7 164.4v13.5M78.7 164.7l-7.1 7M78.7 171.4l-6.6 6.5"/>
<path d="M78.7 172.5l-5.5 5.4M78.7 173.7l-4.3 4.2M78.7 174.8l-3.2 3.1M78.7 175.9l-2.1 2M78.7 177l-1 .9M81.1 165.2v12.7l7.1-7.1M81.1 174.8l1.1 1M81.1 173.7l.5 .4M81.3 171.6l1.4 1.4M81.3 176.1l1.4 1.3M81.4 165.3l-.2 .2M81.7 170.8l.5 .5"/>
<path d="M81.9 177.7l.2 .2M81.9 173.2l1.4 1.5M82.3 165.5l-.4 .4M82.4 174.9l1.4 1.4M82.4 170.4l1.4 1.4M82.4 165.9l1.4 1.5M82.8 169.6l.5 .5M83 176.6l1.3 1.3M83 172.1l1.4 1.4M83 167.6l1.4 1.4M83.2 165.6l.1 .1M83.3 165.6l-.9 .9"/>
<path d="M83.5 173.8l1.4 1.4M83.5 169.3l1.4 1.4M84.1 171l1.4 1.4M84.1 175.5l1.4 1.4M84.1 166.5l1.4 1.4M84.4 165.7l.5 .5M84.4 165.7l-1.6 1.5M84.7 177.2l.7 .7M84.7 172.7l1.4 1.4M84.7 168.2l1.4 1.4M85.2 174.4l1.4 1.4M85.2 169.9l1.4 1.4"/>
<path d="M85.4 165.6l1.2 1.2M85.6 165.6l-2.6 2.6M85.8 176.1l1.4 1.3M85.8 171.6l1.4 1.4M85.8 167.1l1.4 1.4M85.8 160.5h.1M86.4 177.7l.2 .2M86.4 173.2l1.4 1.5M86.4 168.8l1.4 1.3M86.9 174.9l1.3 1.3M86.9 170.4l1.3 1.3M86.9 165.9l1.3 1.3"/>
<path d="M87 165.3l-4.2 4.2M87.3 165.2l.5 .5M87.5 176.6l.7 .7M87.5 172.1l.7 .8M87.5 167.6l.7 .8M88.1 173.8l.1 .2M88.1 169.3l.1 .2M88.2 165h.1M88.2 165.2l-7.1 7.1M88.2 166.3l-7.1 7.1M88.2 167.5l-7.1 7M88.2 168.6l-7.1 7"/>
<path d="M88.2 169.7l-7.1 7.1M88.2 171.9l-6 6M88.2 173.1l-4.9 4.8M88.2 174.2l-3.7 3.7M88.2 175.3l-2.6 2.6M88.2 176.4l-1.5 1.5M88.2 177.5l-.4 .4"/>
</g>
<path d="M85.8 53.5l-.1 .5 .3-.3-.3 .3a.36 .36 0 0 0 .5 0 .36 .36 0 0 0 .1-.5 .36 .36 0 0 0-.5 0zM140.8 171.8l2.1 2.8a.54 .54 0 0 0-.7-.2 .54 .54 0 0 0-.3 .7zM139.9 169.6l-.9 3.5a.54 .54 0 0 0-.3-.7 .54 .54 0 0 0-.7 .2z" fill="#000"/>
<g fill="#00f">
<path d="M79.9 114.7v.3zM79.9 101.9v.6z"/>
<path d="M146.2 114.7l.6 .1-.6 .2zM140.3 101.9l.2 .6h-.3z"/>
</g>
<g fill="#000">
<path d="M71.2 183.5l3.4-.6a.53 .53 0 0 0-.5 .6 .53 .53 0 0 0 .5 .5zM75.1 182.9l3.6 .6-3.6 .5a.53 .53 0 0 0 .6-.5 .53 .53 0 0 0-.6-.6z"/>
<path d="M81.1 183.6l3.6-.5a.55 .55 0 0 0-.6 .5 .55 .55 0 0 0 .6 .5zM85.2 183.1l3.5 .5-3.5 .5a.55 .55 0 0 0 .5-.5 .55 .55 0 0 0-.5-.5z"/>
</g>
<g fill="#808080">
<path d="M76.4 47l3.5 .6-3.5 .5a.55 .55 0 0 0 .5-.5 .55 .55 0 0 0-.5-.6zM71.2 47.6l3.4-.6a.55 .55 0 0 0-.5 .6 .55 .55 0 0 0 .5 .5z"/>
<path d="M71.2 39l3.4-.5a.53 .53 0 0 0-.5 .5 .53 .53 0 0 0 .5 .5zM85.2 38.5l3.5 .5-3.5 .5a.53 .53 0 0 0 .5-.5 .53 .53 0 0 0-.5-.5zM73.3 60.8a.55 .55 0 0 1 .5 .6 .55 .55 0 0 1-.5 .5l3.5-.6zM83 61.3l3.5 .6a.53 .53 0 0 1-.5-.6 .53 .53 0 0 1 .5-.5zM65.4 57.9a.55 .55 0 0 0 .6 .5 .55 .55 0 0 0 .5-.5l-.6 3.4zM65.4 72a.55 .55 0 0 0 .6 .5 .55 .55 0 0 0 .5-.5l-.6 3.5zM65.4 88.8a.55 .55 0 0 0 .6 .5 .55 .55 0 0 0 .5-.5l-.6 3.5zM65.4 103.4a.55 .55 0 0 0 .6 .5 .55 .55 0 0 0 .5-.5l-.6 3.5zM65.4 119.3a.55 .55 0 0 0 .6 .5 .55 .55 0 0 0 .5-.5l-.6 3.5zM65.4 133.8a.55 .55 0 0 0 .6 .5 .55 .55 0 0 0 .5-.5l-.6 3.5zM65.4 151a.55 .55 0 0 0 .6 .5 .55 .55 0 0 0 .5-.5l-.6 3.5zM65.4 164.8a.55 .55 0 0 0 .6 .6 .55 .55 0 0 0 .5-.6l-.6 3.5zM65.4 174.4a.55 .55 0 0 0 .6 .6 .55 .55 0 0 0 .5-.6l-.6 3.5z"/>
</g>
<text font-size="10.5" x="124.7" y="246.7">583.002-09</text>
<g font-size="7.5">
<text x="69.5" y="10.5" transform="rotate(-180 69.5 10.5)">583.002-09</text>
<text x="86.6" y="266.1">Шина стыка G 5000A IP68</text>
</g>
<g font-size="5.3">
<text x="170.3" y="20.1">Ra12.5</text>
<text x="103" y="38.9">Б п.4 т.т.</text>
<text x="71.7" y="182.2">30</text>
<text x="82.9" y="182.4">30</text>
<text x="132.1" y="187.7">Б п.4 т.т.</text>
<text x="24.6" y="221.8">2.</text>
<text x="24.6" y="217.2">1.</text>
<text x="34.6" y="221.8">Общие допуски по ГОСТ 30893.1: H14, h14, IT14/2</text>
<text x="34.6" y="217.2">*Размеры для справок</text>
<text x="24.6" y="226.4">3.</text>
<text x="34.6" y="226.4">Острые кромки притупить.</text>
<text x="24.6" y="231">4.</text>
<text x="34.6" y="231">На поверхность Б нанести газодинамическим методом электропроводящее защитное</text>
<text x="34.6" y="235.6">покрытие порошком ТР-63-25. Толщина покрытия - 30 мкм.</text>
<text x="175.9" y="265.6">0.4</text>
<text x="193.8" y="265.6">1:4</text>
</g>
<g font-size="5.3" fill="#808080">
<text x="77.4" y="37.8">70</text>
<text x="73.3" y="46.3">35</text>
<text x="61.2" y="53.2">0</text>
<text x="56.3" y="62.8">38,5</text>
<text x="96.6" y="60.1">8 отв.</text>
<text x="112.9" y="60.1">25</text>
<text x="54.8" y="76.9">103,5</text>
<text x="54.5" y="93.7">218,5</text>
<text x="54" y="108.3">283,5</text>
<text x="54" y="124.2">398,5</text>
<text x="54" y="138.7">463,5</text>
<text x="54" y="155.9">578,5</text>
<text x="54" y="169.8">643,5</text>
<text x="56.8" y="179.4">682</text>
</g>
<g font-size="3.8">
<text x="11.3" y="43.5" transform="rotate(-90 11.3 43.5)">Перв. примен.</text>
<text x="11.3" y="101.4" transform="rotate(-90 11.3 101.4)">Справ. №</text>
<text x="11.3" y="172.8" transform="rotate(-90 11.3 172.8)">Подп. и дата</text>
<text x="11.3" y="202.7" transform="rotate(-90 11.3 202.7)">Инв. № дубл.</text>
<text x="11.3" y="227.8" transform="rotate(-90 11.3 227.8)">Взам. инв. №</text>
<text x="11.3" y="257.8" transform="rotate(-90 11.3 257.8)">Подп. и дата</text>
<text x="159.6" y="255.3">Лит.</text>
<text x="174.4" y="255.3">Масса</text>
<text x="189.9" y="255.3">Масштаб</text>
<text x="20.9" y="260.3">Изм.</text>
<text x="28.7" y="260.3">Лист</text>
<text x="42.6" y="260.3">№ докум.</text>
<text x="64.2" y="260.3">Подп.</text>
<text x="76.5" y="260.3">Дата</text>
<text x="20.5" y="265.3">Разраб.</text>
<text x="37.5" y="265.3">Мочанов</text>
<text x="20.5" y="275.3">Т. контр.</text>
<text x="20.5" y="270.3">Пров.</text>
<text x="37.5" y="270.4">Банников</text>
<text x="37.5" y="275.4">Безруков</text>
<text x="156" y="275.3">Лист 11</text>
<text x="176" y="275.3">Листов 11</text>
<text x="11.3" y="287.7" transform="rotate(-90 11.3 287.7)">Инв. № подл.</text>
<text x="20.5" y="285.3">Н. контр.</text>
<text x="97.5" y="285.5">Шина АДО 3,5х70 ГОСТ 15176-89</text>
<text x="20.5" y="290.3">Утв.</text>
<text x="113.3" y="295.3">Копировал</text>
<text x="172.6" y="295.3">Формат А4</text>
</g>
<text font-size="2.6" x="75.3" y="265.4">26.02.2026</text>
</svg>
